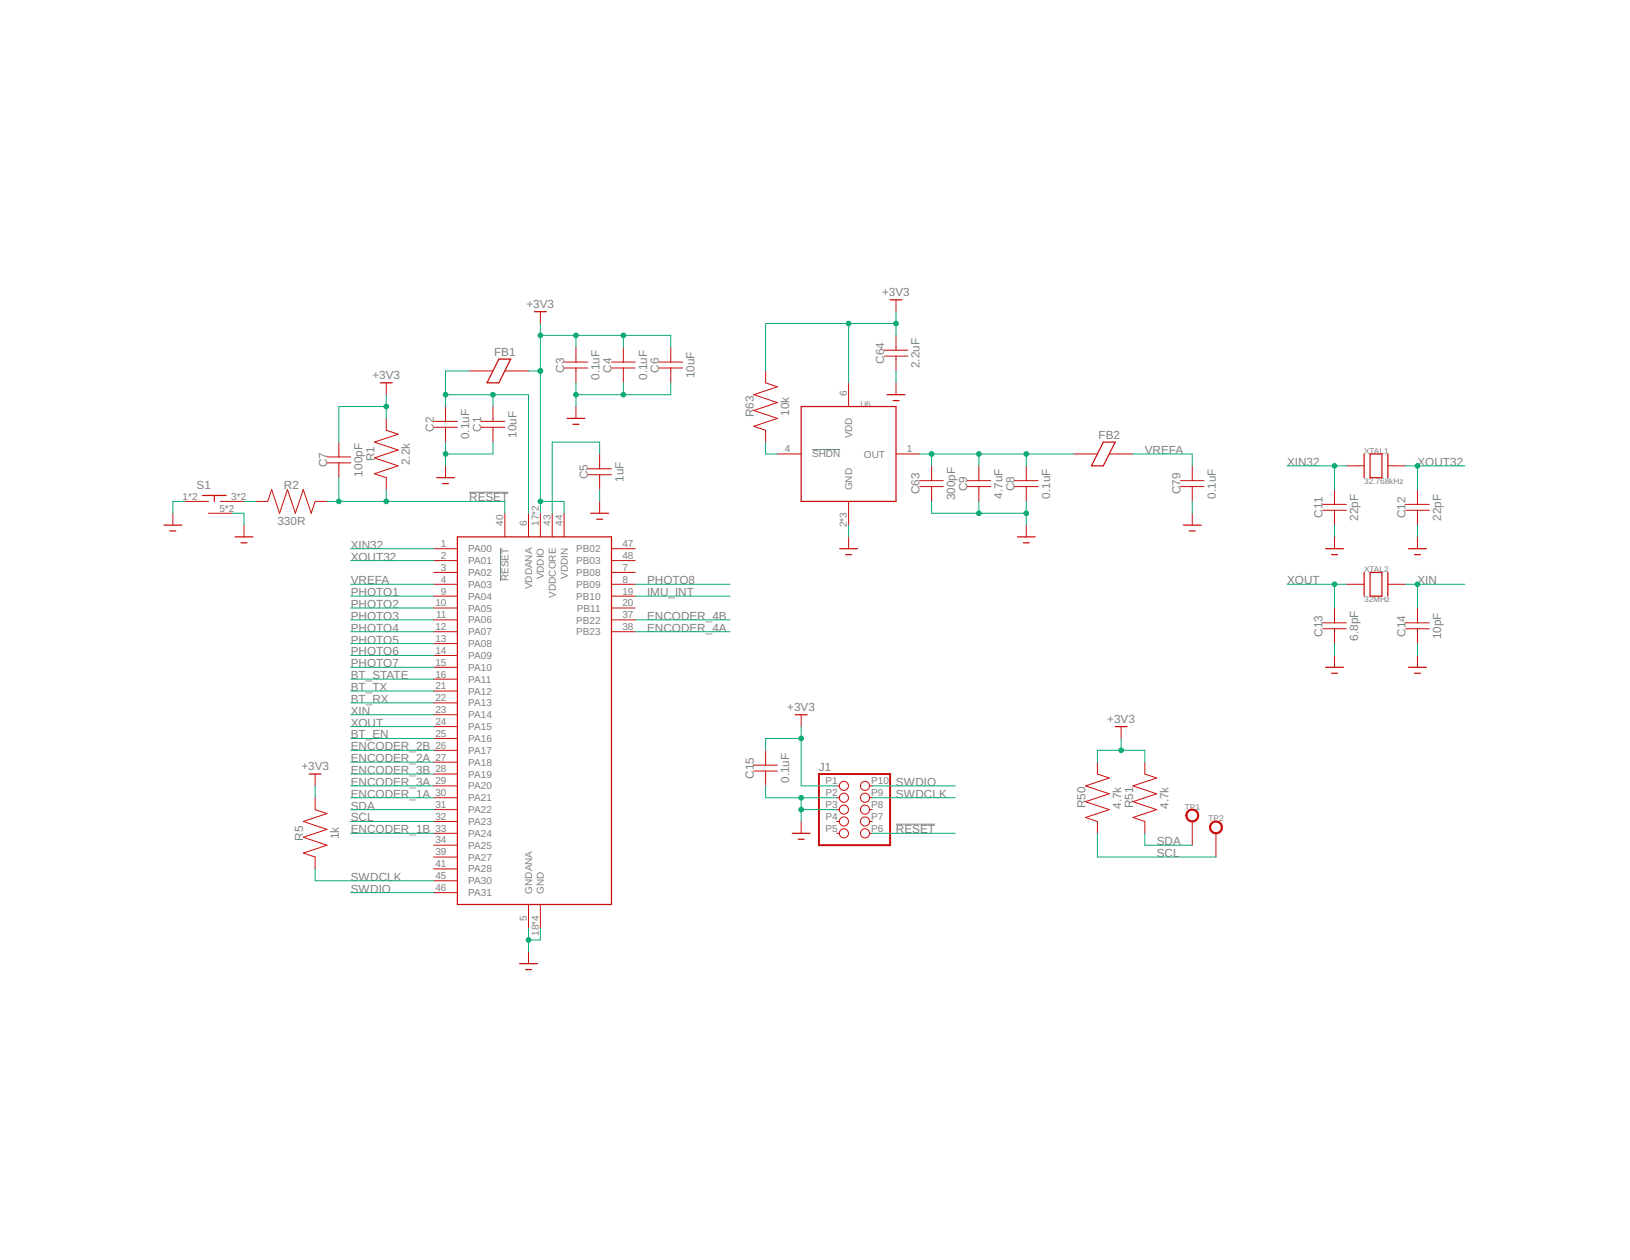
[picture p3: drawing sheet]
<svg xmlns="http://www.w3.org/2000/svg" width="279mm" height="216mm" viewBox="0 0 279 216" stroke-linecap="round" stroke-linejoin="round" font-family="sans-serif">
<path d="M139.2 77h4.8M80.4 84.3h6.7M85.8 93.9v5.7M153.6 141.2h6.7" fill="none" stroke="#808080" stroke-width=".17"/>
<g fill="none" stroke="#c90d0c" stroke-width=".17">
<path d="M92.6 53.4v2M98.7 59.5v2.5M106.8 59.5v2.5M115 59.5v2.5M153.6 51.4v2M153.6 57.5v2.5M56 79.3h4.1M56 78.3h4.1M58.1 75.8v2.5M58.1 79.3v2.6M66.2 65.6v2M66.2 71.7v2l2 .7-4 1.4 4 1.3-4 1.4 4 1.3-4 1.4 2 .7v2"/>
<path d="M74.3 73.2h4.1M74.3 72.2h4.1M76.4 69.7v2.5M76.4 73.2v2.6M76.4 79.8v2.1M80.4 63.6h4.1M82.5 73.2h4M82.5 72.2h4M84.5 69.7v2.5M84.5 73.2v2.6M86.5 63.6h4.1M96.7 63.1h4.1"/>
<path d="M96.7 62h4.1M98.7 63.1v2.5M98.7 69.7v2M102.8 77.8v2.5M104.8 63.1h4.1M104.8 62h4.1M106.8 63.1v2.5M112.9 63.1h4.1M112.9 62h4.1M115 63.1v2.5M131.2 63.6v2l2.1 .7-4.1 1.3 4.1 1.4-4.1 1.3 4.1 1.4-4.1 1.3 2 .7v2.1M133.3 77.8h4"/>
<path d="M145.5 65.6v4.1M151.6 61h4M151.6 60h4M153.6 61v2.6M153.6 65.6v2M153.6 77.8h4M159.7 79.8v2.6M167.8 79.8v2.6M175.9 79.8v2.6M184 77.8h4.1M190.1 77.8h4.1M204.4 79.8v2.6"/>
<path d="M230.8 79.8h3M237.9 79.8h3M29.6 87.9v2.1M31.7 85.9h4M35.7 87.9h4.1M37.8 85.9h4M41.8 90v2M43.9 85.9h2l.7-2 1.3 4 1.4-4 1.3 4 1.4-4 1.3 4 .7-2h2M74.3 94h4.1M74.3 96.1h4.1M74.3 98.1h4.1M86.5 87.9v4.1"/>
<path d="M90.6 87.9v4.1M92.6 87.9v4.1M94.7 87.9v4.1M96.7 87.9v4.1M100.8 81.3h4M100.8 80.3h4M102.8 81.3v2.6M102.8 85.9v2M104.8 94h4.1M104.8 96.1h4.1M104.8 98.1h4.1M145.5 85.9v4.1"/>
<path d="M145.5 92v2M157.6 83.4h4.1M157.6 82.4h4.1M159.7 83.4v2.5M165.8 83.4h4M165.8 82.4h4M167.8 83.4v2.5M173.9 83.4h4M173.9 82.4h4M175.9 83.4v2.5M175.9 90v2M202.3 83.4h4.1"/>
<path d="M202.3 82.4h4.1M204.4 83.4v2.5M204.4 87.9v2.1M226.7 87.4h4.1M226.7 86.4h4.1M228.7 83.9v2.5M228.7 87.4v2.6M228.7 92v2M240.9 87.4h4.1M240.9 86.4h4.1M243 83.9v2.5M243 87.4v2.6"/>
<path d="M243 92v2M74.3 100.1h4.1M74.3 102.2h4.1M74.3 104.2h4.1M74.3 106.2h4.1M74.3 108.2h4.1M74.3 110.3h4.1M74.3 112.3h4.1M74.3 114.3h4.1M74.3 116.4h4.1M74.3 118.4h4.1M104.8 100.1h4.1"/>
<path d="M104.8 102.2h4.1M104.8 104.2h4.1M104.8 106.2h4.1M104.8 108.2h4.1M226.7 107.7h4.1M226.7 106.7h4.1M228.7 104.2v2.5M228.7 107.7v2.6M228.7 112.3v2M230.8 100.1h3M237.9 100.1h3M240.9 107.7h4.1"/>
<path d="M240.9 106.7h4.1M243 104.2v2.5M243 107.7v2.6M243 112.3v2M54 132.6v2.1M54 136.7v2l2 .7-4 1.4 4 1.3-4 1.4 4 1.3-4 1.4 2 .7v2M74.3 120.4h4.1M74.3 122.5h4.1M74.3 124.5h4.1M74.3 126.5h4.1M74.3 128.6h4.1M74.3 130.6h4.1"/>
<path d="M74.3 132.6h4.1M74.3 134.7h4.1M74.3 136.7h4.1M74.3 138.7h4.1M129.2 132.1h4.1M129.2 131.1h4.1M131.2 128.6v2.5M131.2 132.1v2.6M137.3 122.5v2M143.4 134.7h.5M143.4 136.7h.5M143.4 138.7h.5"/>
<path d="M149.1 134.7h.4M149.1 136.7h.4M149.1 138.7h.4M188.1 130.6v2l2 .7-4 1.4 4 1.3-4 1.4 4 1.3-4 1.4 2 .7v2M192.2 124.5v2M196.2 130.6v2l2.1 .7-4.1 1.4 4.1 1.3-4.1 1.4 4.1 1.3-4.1 1.4 2 .7v2M74.3 140.8h4.1M74.3 142.8h4.1M74.3 144.8h4.1M74.3 146.9h4.1M74.3 148.9h4.1M74.3 150.9h4.1"/>
<path d="M74.3 153h4.1M90.6 155v4M92.6 155v4M137.3 140.8v2M143.4 140.8h.5M143.4 142.8h.5M149.1 140.8h.4M149.1 142.8h.4M204.4 140.8v4M208.4 142.8v4.1M90.6 163.1v2"/>
<circle cx="144.7" cy="136.7" r=".78"/>
<circle cx="144.7" cy="138.7" r=".78"/>
<circle cx="144.7" cy="134.7" r=".78"/>
<circle cx="148.3" cy="136.7" r=".78"/>
<circle cx="148.3" cy="134.7" r=".78"/>
<circle cx="148.3" cy="138.7" r=".78"/>
<circle cx="144.7" cy="140.8" r=".78"/>
<circle cx="144.7" cy="142.8" r=".78"/>
<circle cx="148.3" cy="142.8" r=".78"/>
<circle cx="148.3" cy="140.8" r=".78"/>
</g>
<g fill="none" stroke="#c90d0c" stroke-width=".21">
<path d="M91.6 53.4h2M152.6 51.4h2M65.2 65.6h2M85.5 61.5h2l-2 4.1h-2zM97.2 71.7h3M98.2 72.7h1M137.3 69.7h16.3v16.2h-16.3zM152.1 67.6h3M153.1 68.6h1M189.1 75.8h2.1l-2.1 4h-2zM233.8 77.8v4.1M234.8 77.8h2.1v4.1h-2.1z"/>
<path d="M237.9 77.8v4.1M28.1 90h3.1M29.1 91h1M34.7 84.9h4.1M36.7 84.9v1M40.3 92h3M41.3 93h1M74.8 81.9h3.1M75.9 82.9h1M78.4 92h26.4v63h-26.4zM101.3 87.9h3M102.3 89h1"/>
<path d="M143.9 94h3.1M144.9 95h1.1M174.4 92h3M175.4 93h1M202.8 90h3.1M203.9 91h1M227.2 94h3.1M228.2 95h1.1M233.8 98.1v4.1M234.8 98.1h2.1v4.1h-2.1zM237.9 98.1v4.1M241.4 94h3.1"/>
<path d="M242.5 95h1M227.2 114.3h3.1M228.2 115.4h1.1M241.4 114.3h3.1M242.5 115.4h1M53 132.6h2M136.3 122.5h2M191.2 124.5h2M135.8 142.8h3.1M136.8 143.8h1M89.1 165.1h3M90.1 166.1h1"/>
</g>
<path d="M140.4 132.6h12.2v12.2h-12.2z" fill="none" stroke="#c90d0c" stroke-width=".34"/>
<g fill="#c90d0c" stroke="#c90d0c" stroke-width=".17">
<path d="M203.6 138.9a1.12 1.12 0 0 1 1.8 .4 1.12 1.12 0 0 1-.8 1.5 1.12 1.12 0 0 1-1.4-1.1h.3a.91 .91 0 0 1 1.2-.8 .91 .91 0 0 1 .3 1.5 .91 .91 0 0 1-1.5-.4v-.3h-.3l.2-.6z" fill-rule="evenodd"/>
<path d="M207.7 140.9a1.12 1.12 0 0 1 1.7 .4 1.12 1.12 0 0 1-.7 1.6 1.12 1.12 0 0 1-1.4-1.1h.2a.91 .91 0 0 1 1.3-.9 .91 .91 0 0 1 .2 1.5 .91 .91 0 0 1-1.4-.4l-.1-.2h-.2v-.3z" fill-rule="evenodd"/>
</g>
<g fill="none" stroke="#0dab76" stroke-width=".17">
<path d="M92.6 55.4v32.5M92.6 57.5h22.4v2M98.7 57.5v2M106.8 57.5v2M145.5 55.4v10.2M153.6 55.4h-22.4v8.2M153.6 53.4v4.1M66.2 67.6v4.1M66.2 69.7h-8.1v6.1M76.4 67.6h14.2v20.3M76.4 75.8v4M80.4 63.6h-4v6.1"/>
<path d="M84.5 75.8v2h-8.1M84.5 67.6v2.1M90.6 63.6h2M98.7 65.6v4.1M102.8 77.8v-2h-8.1v12.1M106.8 65.6v2M115 65.6v2h-16.3M131.2 75.8v2h2.1M153.6 63.6v2M157.6 77.8h26.4M159.7 77.8v2M167.8 77.8v2"/>
<path d="M175.9 77.8v2M194.2 77.8h10.2v2M220.6 79.8h10.2M228.7 79.8v4.1M240.9 79.8h10.2M243 79.8v4.1M31.7 85.9h-2.1v2M39.8 87.9h2v2.1M41.8 85.9h2.1M56 85.9h30.5v2M58.1 81.9v4M60.1 94h14.2"/>
<path d="M60.1 96.1h14.2M66.2 83.9v2M92.6 85.9h4.1v2M102.8 83.9v2M145.5 90v2M159.7 85.9v2h16.2M167.8 85.9v2M175.9 85.9v4.1M204.4 85.9v2M228.7 90v2M243 90v2M60.1 100.1h14.2"/>
<path d="M60.1 118.4h14.2M60.1 102.2h14.2M60.1 104.2h14.2M60.1 106.2h14.2M60.1 108.2h14.2M60.1 110.3h14.2M60.1 112.3h14.2M60.1 114.3h14.2M60.1 116.4h14.2M108.9 100.1h16.2M108.9 102.2h16.2M108.9 106.2h16.2"/>
<path d="M108.9 108.2h16.2M220.6 100.1h10.2M228.7 100.1v4.1M228.7 110.3v2M240.9 100.1h10.2M243 100.1v4.1M243 110.3v2M54 134.7v2M60.1 136.7h14.2M60.1 138.7h14.2M60.1 134.7h14.2M60.1 126.5h14.2"/>
<path d="M60.1 128.6h14.2M60.1 122.5h14.2M60.1 124.5h14.2M60.1 120.4h14.2M60.1 130.6h14.2M60.1 132.6h14.2M131.2 134.7v2h12.2M137.3 126.5h-6.1v2.1M137.3 138.7h6.1M137.3 124.5v10.2h6.1M137.3 136.7v4.1M149.5 136.7h14.2"/>
<path d="M149.5 134.7h14.2M188.1 130.6v-2h8.1v2M192.2 126.5v2.1M54 148.9v2h20.3M60.1 142.8h14.2M60.1 153h14.2M60.1 140.8h14.2M90.6 159v4.1M92.6 159v2.1h-2M149.5 142.8h14.2M188.1 142.8v4.1h20.3M196.2 142.8v2h8.2"/>
</g>
<g fill="#0dab76" stroke="#0dab76" stroke-width=".17">
<circle cx="90.6" cy="161.1" r=".4"/>
<circle cx="76.4" cy="77.8" r=".4"/>
<circle cx="98.7" cy="67.6" r=".4"/>
<circle cx="106.8" cy="67.6" r=".4"/>
<circle cx="175.9" cy="87.9" r=".4"/>
<circle cx="167.8" cy="87.9" r=".4"/>
<circle cx="137.3" cy="136.7" r=".4"/>
<circle cx="137.3" cy="138.7" r=".4"/>
<circle cx="66.2" cy="85.9" r=".4"/>
<circle cx="58.1" cy="85.9" r=".4"/>
<circle cx="84.5" cy="67.6" r=".4"/>
<circle cx="76.4" cy="67.6" r=".4"/>
<circle cx="92.6" cy="63.6" r=".4"/>
<circle cx="92.6" cy="85.9" r=".4"/>
<circle cx="106.8" cy="57.5" r=".4"/>
<circle cx="98.7" cy="57.5" r=".4"/>
<circle cx="92.6" cy="57.5" r=".4"/>
<circle cx="66.2" cy="69.7" r=".4"/>
<circle cx="137.3" cy="126.5" r=".4"/>
<circle cx="192.2" cy="128.6" r=".4"/>
<circle cx="145.5" cy="55.4" r=".4"/>
<circle cx="153.6" cy="55.4" r=".4"/>
<circle cx="228.7" cy="79.8" r=".4"/>
<circle cx="243" cy="79.8" r=".4"/>
<circle cx="243" cy="100.1" r=".4"/>
<circle cx="228.7" cy="100.1" r=".4"/>
<circle cx="167.8" cy="77.8" r=".4"/>
<circle cx="159.7" cy="77.8" r=".4"/>
<circle cx="175.9" cy="77.8" r=".4"/>
</g>
<g font-size="2" fill="#808080">
<text x="90.3" y="52.8">+3V3</text>
<text x="151.2" y="50.8">+3V3</text>
<text x="63.8" y="65">+3V3</text>
<text x="84.7" y="61">FB1</text>
<text x="96.7" y="63.8" transform="rotate(-90 96.7 63.8)">C3</text>
<text x="102.8" y="65.1" transform="rotate(-90 102.8 65.1)">0.1uF</text>
<text x="104.8" y="63.8" transform="rotate(-90 104.8 63.8)">C4</text>
<text x="110.9" y="65.1" transform="rotate(-90 110.9 65.1)">0.1uF</text>
<text x="112.9" y="63.8" transform="rotate(-90 112.9 63.8)">C6</text>
<text x="119" y="64.8" transform="rotate(-90 119 64.8)">10uF</text>
<text x="151.5" y="62.4" transform="rotate(-90 151.5 62.4)">C64</text>
<text x="157.6" y="63.1" transform="rotate(-90 157.6 63.1)">2.2uF</text>
<text x="129.2" y="71.5" transform="rotate(-90 129.2 71.5)">R63</text>
<text x="135.3" y="71.3" transform="rotate(-90 135.3 71.3)">10k</text>
<text x="74.3" y="74" transform="rotate(-90 74.3 74)">C2</text>
<text x="80.4" y="75.3" transform="rotate(-90 80.4 75.3)">0.1uF</text>
<text x="82.5" y="74" transform="rotate(-90 82.5 74)">C1</text>
<text x="88.6" y="75" transform="rotate(-90 88.6 75)">10uF</text>
<text x="188.3" y="75.2">FB2</text>
<text x="196.2" y="77.8">VREFA</text>
<text x="33.7" y="83.9">S1</text>
<text x="48.7" y="83.9">R2</text>
<text x="56.1" y="80.1" transform="rotate(-90 56.1 80.1)">C7</text>
<text x="62.2" y="81.7" transform="rotate(-90 62.2 81.7)">100pF</text>
<text x="64.2" y="79.1" transform="rotate(-90 64.2 79.1)">R1</text>
<text x="70.3" y="79.7" transform="rotate(-90 70.3 79.7)">2.2k</text>
<text x="100.8" y="82.1" transform="rotate(-90 100.8 82.1)">C5</text>
<text x="106.8" y="82.6" transform="rotate(-90 106.8 82.6)">1uF</text>
<text x="202.3" y="83.2" transform="rotate(-90 202.3 83.2)">7</text>
<text x="202.3" y="82.1" transform="rotate(-90 202.3 82.1)">9</text>
<text x="220.6" y="79.8">XIN32</text>
<text x="243" y="79.8">XOUT32</text>
<text x="47.5" y="90">330R</text>
<text x="80.4" y="85.9">RESET</text>
<text x="157.6" y="84.7" transform="rotate(-90 157.6 84.7)">C63</text>
<text x="163.7" y="85.7" transform="rotate(-90 163.7 85.7)">300pF</text>
<text x="165.8" y="84.2" transform="rotate(-90 165.8 84.2)">C9</text>
<text x="171.9" y="85.4" transform="rotate(-90 171.9 85.4)">4.7uF</text>
<text x="173.9" y="84.2" transform="rotate(-90 173.9 84.2)">C8</text>
<text x="180" y="85.4" transform="rotate(-90 180 85.4)">0.1uF</text>
<text x="202.3" y="84.7" transform="rotate(-90 202.3 84.7)">C</text>
<text x="208.4" y="85.4" transform="rotate(-90 208.4 85.4)">0.1uF</text>
<text x="226.7" y="88.7" transform="rotate(-90 226.7 88.7)">C11</text>
<text x="232.8" y="89.2" transform="rotate(-90 232.8 89.2)">22pF</text>
<text x="240.9" y="88.8" transform="rotate(-90 240.9 88.8)">C12</text>
<text x="247" y="89.2" transform="rotate(-90 247 89.2)">22pF</text>
<text x="60.1" y="94">XIN32</text>
<text x="60.1" y="100.1">VREFA</text>
<text x="60.1" y="96.1">XOUT32</text>
<text x="110.9" y="100.1">PHOTO8</text>
<text x="220.6" y="100.1">XOUT</text>
<text x="243" y="100.1">XIN</text>
<text x="60.1" y="102.2">PHOTO1</text>
<text x="60.1" y="104.2">PHOTO2</text>
<text x="60.1" y="106.2">PHOTO3</text>
<text x="110.9" y="102.2">IMU_INT</text>
<text x="110.9" y="106.2">ENCODER_4B</text>
<text x="60.1" y="108.3">PHOTO4</text>
<text x="60.1" y="110.3">PHOTO5</text>
<text x="60.1" y="112.3">PHOTO6</text>
<text x="110.9" y="108.3">ENCODER_4A</text>
<text x="226.7" y="109.1" transform="rotate(-90 226.7 109.1)">C13</text>
<text x="232.8" y="109.8" transform="rotate(-90 232.8 109.8)">6.8pF</text>
<text x="240.9" y="109.1" transform="rotate(-90 240.9 109.1)">C14</text>
<text x="247" y="109.5" transform="rotate(-90 247 109.5)">10pF</text>
<text x="60.1" y="118.4">BT_TX</text>
<text x="60.1" y="114.3">PHOTO7</text>
<text x="60.1" y="116.4">BT_STATE</text>
<text x="60.1" y="122.5">XIN</text>
<text x="60.1" y="124.5">XOUT</text>
<text x="60.1" y="120.4">BT_RX</text>
<text x="135" y="121.9">+3V3</text>
<text x="189.8" y="123.9">+3V3</text>
<text x="60.1" y="126.5">BT_EN</text>
<text x="60.1" y="128.6">ENCODER_2B</text>
<text x="60.1" y="130.6">ENCODER_2A</text>
<text x="51.7" y="132">+3V3</text>
<text x="60.1" y="132.6">ENCODER_3B</text>
<text x="60.1" y="134.7">ENCODER_3A</text>
<text x="60.1" y="136.7">ENCODER_1A</text>
<text x="129.2" y="133.5" transform="rotate(-90 129.2 133.5)">C15</text>
<text x="135.3" y="134.2" transform="rotate(-90 135.3 134.2)">0.1uF</text>
<text x="140.4" y="132.1">J1</text>
<text x="153.6" y="134.7">SWDIO</text>
<text x="153.6" y="136.7">SWDCLK</text>
<text x="58.1" y="143.8" transform="rotate(-90 58.1 143.8)">1k</text>
<text x="60.1" y="138.7">SDA</text>
<text x="60.1" y="140.8">SCL</text>
<text x="60.1" y="142.8">ENCODER_1B</text>
<text x="153.6" y="142.8">RESET</text>
<text x="186.1" y="138.5" transform="rotate(-90 186.1 138.5)">R50</text>
<text x="192.2" y="138.6" transform="rotate(-90 192.2 138.6)">4.7k</text>
<text x="194.2" y="138.5" transform="rotate(-90 194.2 138.5)">R51</text>
<text x="200.3" y="138.6" transform="rotate(-90 200.3 138.6)">4.7k</text>
<text x="52" y="144.1" transform="rotate(-90 52 144.1)">R5</text>
<text x="198.3" y="144.8">SDA</text>
<text x="198.3" y="146.8">SCL</text>
<text x="60.1" y="152.9">SWDIO</text>
<text x="60.1" y="150.9">SWDCLK</text>
</g>
<g font-size="1.7" fill="#808080">
<text x="145.2" y="67.8" transform="rotate(-90 145.2 67.8)">6</text>
<text x="134.5" y="77.5">4</text>
<text x="146.1" y="75.1" transform="rotate(-90 146.1 75.1)">VDD</text>
<text x="155.4" y="77.5">1</text>
<text x="139.2" y="78.4">SHDN</text>
<text x="148.1" y="78.4">OUT</text>
<text x="31.3" y="85.6">1*2</text>
<text x="37.6" y="87.7">5*2</text>
<text x="39.6" y="85.6">3*2</text>
<text x="146.1" y="84" transform="rotate(-90 146.1 84)">GND</text>
<text x="75.6" y="93.7">1</text>
<text x="75.6" y="95.8">2</text>
<text x="80.3" y="94.6">PA00</text>
<text x="86.2" y="90.1" transform="rotate(-90 86.2 90.1)">40</text>
<text x="90.3" y="90.1" transform="rotate(-90 90.3 90.1)">6</text>
<text x="92.3" y="90.1" transform="rotate(-90 92.3 90.1)">17*2</text>
<text x="94.4" y="90.1" transform="rotate(-90 94.4 90.1)">43</text>
<text x="96.4" y="90.1" transform="rotate(-90 96.4 90.1)">44</text>
<text x="98.8" y="94.6">PB02</text>
<text x="106.7" y="93.7">47</text>
<text x="106.7" y="95.8">48</text>
<text x="145.2" y="90.4" transform="rotate(-90 145.2 90.4)">2*3</text>
<text x="75.6" y="97.8">3</text>
<text x="75.6" y="99.8">4</text>
<text x="75.6" y="101.9">9</text>
<text x="80.3" y="96.7">PA01</text>
<text x="80.3" y="98.7">PA02</text>
<text x="80.3" y="100.7">PA03</text>
<text x="87.1" y="99.6" transform="rotate(-90 87.1 99.6)">RESET</text>
<text x="91.2" y="101" transform="rotate(-90 91.2 101)">VDDANA</text>
<text x="93.2" y="99.3" transform="rotate(-90 93.2 99.3)">VDDIO</text>
<text x="97.3" y="99.2" transform="rotate(-90 97.3 99.2)">VDDIN</text>
<text x="98.8" y="98.7">PB08</text>
<text x="98.8" y="100.7">PB09</text>
<text x="98.8" y="96.7">PB03</text>
<text x="106.7" y="97.8">7</text>
<text x="106.7" y="99.8">8</text>
<text x="106.7" y="101.9">19</text>
<text x="74.6" y="103.9">10</text>
<text x="74.6" y="108">12</text>
<text x="74.8" y="105.9">11</text>
<text x="80.3" y="102.8">PA04</text>
<text x="80.3" y="104.8">PA05</text>
<text x="80.3" y="106.8">PA06</text>
<text x="95.3" y="102.4" transform="rotate(-90 95.3 102.4)">VDDCORE</text>
<text x="98.8" y="102.8">PB10</text>
<text x="98.8" y="106.8">PB22</text>
<text x="98.9" y="104.8">PB11</text>
<text x="106.7" y="103.9">20</text>
<text x="106.7" y="105.9">37</text>
<text x="106.7" y="108">38</text>
<text x="74.6" y="110">13</text>
<text x="74.6" y="112">14</text>
<text x="80.3" y="108.9">PA07</text>
<text x="80.3" y="110.9">PA08</text>
<text x="80.3" y="112.9">PA09</text>
<text x="98.8" y="108.9">PB23</text>
<text x="74.6" y="114.1">15</text>
<text x="74.6" y="116.1">16</text>
<text x="74.6" y="118.1">21</text>
<text x="80.3" y="115">PA10</text>
<text x="80.3" y="117">PA11</text>
<text x="80.3" y="119">PA12</text>
<text x="74.6" y="120.2">22</text>
<text x="74.6" y="122.2">23</text>
<text x="74.6" y="124.2">24</text>
<text x="80.3" y="121">PA13</text>
<text x="80.3" y="123.1">PA14</text>
<text x="80.3" y="125.1">PA15</text>
<text x="74.6" y="126.2">25</text>
<text x="74.6" y="128.3">26</text>
<text x="74.6" y="130.3">27</text>
<text x="80.3" y="127.1">PA16</text>
<text x="80.3" y="129.2">PA17</text>
<text x="80.3" y="131.2">PA18</text>
<text x="74.6" y="132.3">28</text>
<text x="74.6" y="134.4">29</text>
<text x="74.6" y="136.4">30</text>
<text x="80.3" y="133.2">PA19</text>
<text x="80.3" y="135.3">PA20</text>
<text x="80.3" y="137.3">PA21</text>
<text x="141.5" y="134.4">P1</text>
<text x="141.5" y="136.4">P2</text>
<text x="149.3" y="134.4">P10</text>
<text x="149.3" y="136.4">P9</text>
<text x="74.6" y="138.4">31</text>
<text x="74.6" y="140.5">32</text>
<text x="74.6" y="142.5">33</text>
<text x="80.3" y="139.3">PA22</text>
<text x="80.3" y="141.4">PA23</text>
<text x="80.3" y="143.4">PA24</text>
<text x="141.5" y="138.4">P3</text>
<text x="141.5" y="140.5">P4</text>
<text x="141.5" y="142.5">P5</text>
<text x="149.3" y="138.4">P8</text>
<text x="149.3" y="140.5">P7</text>
<text x="149.3" y="142.5">P6</text>
<text x="74.6" y="144.5">34</text>
<text x="74.6" y="146.6">39</text>
<text x="74.6" y="148.6">41</text>
<text x="80.3" y="145.4">PA25</text>
<text x="80.3" y="147.5">PA27</text>
<text x="80.3" y="149.5">PA28</text>
<text x="74.6" y="150.6">45</text>
<text x="74.6" y="152.7">46</text>
<text x="80.3" y="151.5">PA30</text>
<text x="80.3" y="153.6">PA31</text>
<text x="91.2" y="153.1" transform="rotate(-90 91.2 153.1)">GNDANA</text>
<text x="93.2" y="153.1" transform="rotate(-90 93.2 153.1)">GND</text>
<text x="90.3" y="157.8" transform="rotate(-90 90.3 157.8)">5</text>
<text x="92.3" y="160.4" transform="rotate(-90 92.3 160.4)">18*4</text>
</g>
<g font-size="1.4" fill="#808080">
<text x="147.5" y="69.7">U6</text>
<text x="233.8" y="77.8">XTAL1</text>
<text x="233.8" y="82.9">32.768kHz</text>
<text x="233.8" y="98.1">XTAL</text>
<text x="237.2" y="98.1">2</text>
<text x="233.8" y="103.2">32MHz</text>
<text x="203.1" y="138.7">TP1</text>
<text x="207.1" y="140.8">TP2</text>
</g>
</svg>
